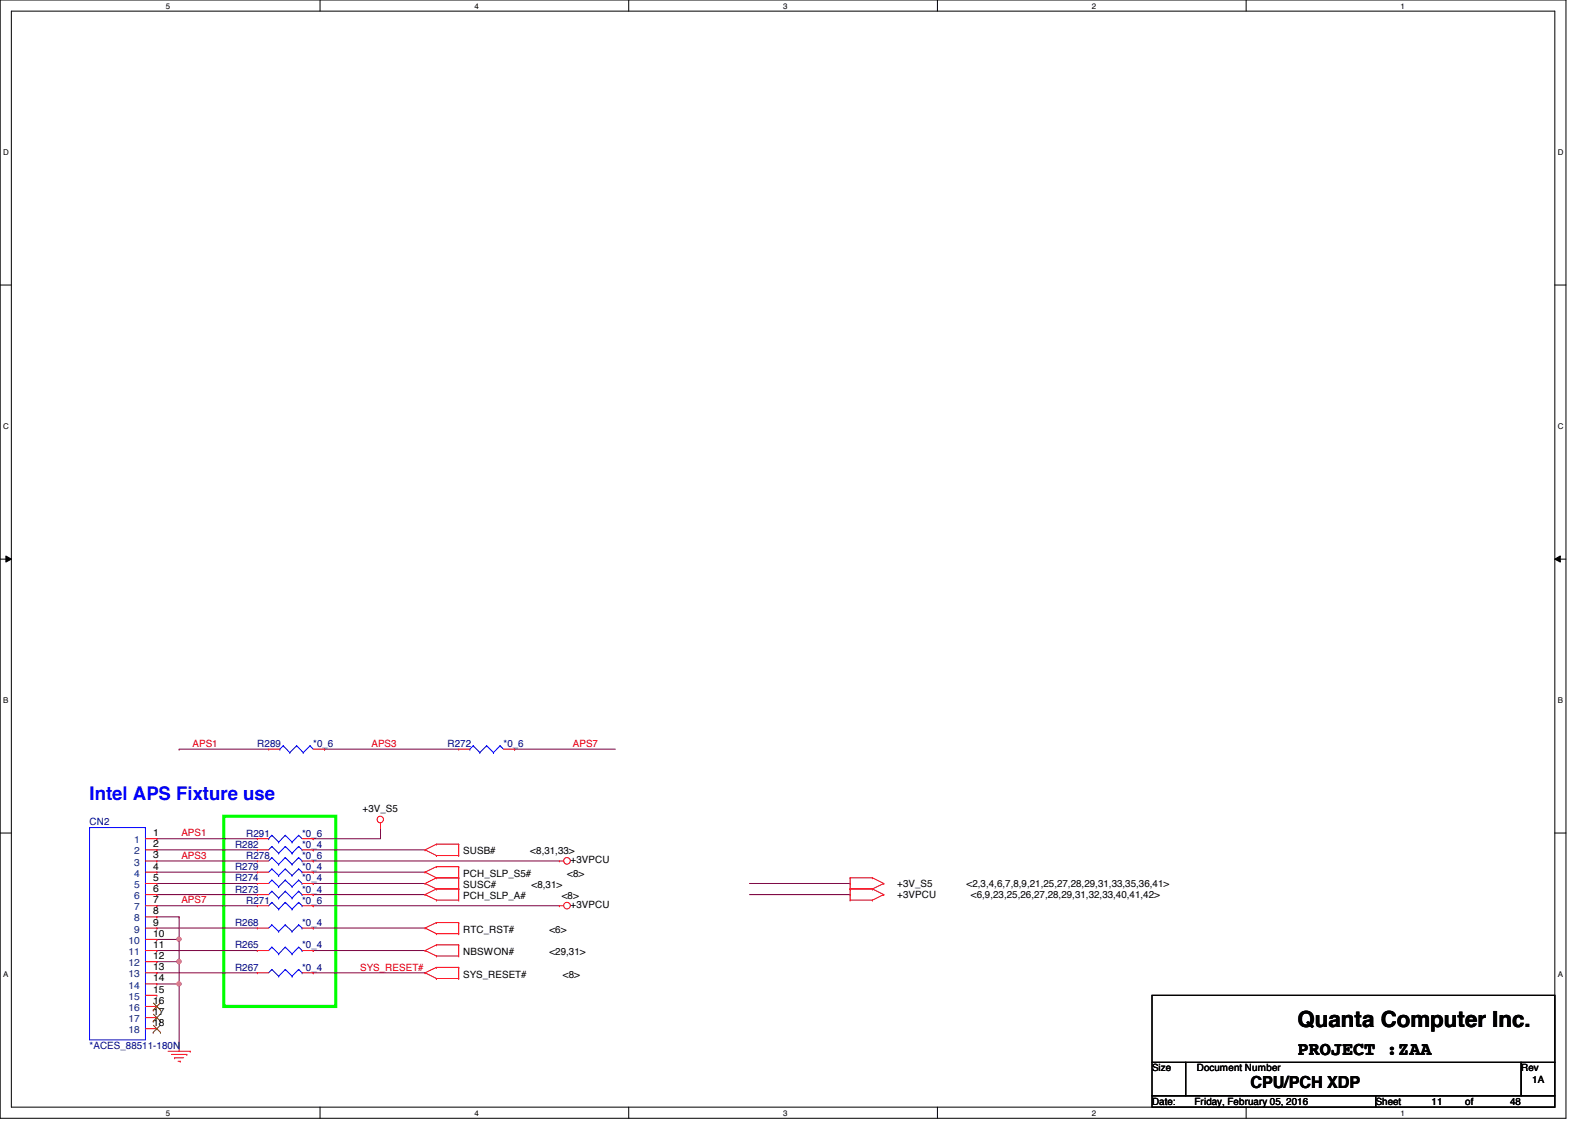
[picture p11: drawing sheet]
<svg xmlns="http://www.w3.org/2000/svg" width="297mm" height="210mm" viewBox="0 0 297 210" stroke-linecap="round" stroke-linejoin="round" font-family="sans-serif">
<path d="M0 0h291.6v208.3h-291.6zM2.1 2.1h287.5v204.1h-287.5z" fill="none" stroke="#000" stroke-width=".19"/>
<g fill="#fff">
<path d="M30.9 .3h.8v1.6h-.8z"/>
<path d="M30.9 206.5h.8v1.6h-.8z"/>
</g>
<path d="M59.6 0v2.1M59.6 206.2v2.1" fill="none" stroke="#000" stroke-width=".19"/>
<g fill="#fff">
<path d="M88.3 .3h.9v1.6h-.9z"/>
<path d="M88.3 206.5h.9v1.6h-.9z"/>
</g>
<path d="M117.1 0v2.1M117.1 206.2v2.1" fill="none" stroke="#000" stroke-width=".19"/>
<g fill="#fff">
<path d="M145.8 .3h.8v1.6h-.8z"/>
<path d="M145.8 206.5h.8v1.6h-.8z"/>
</g>
<path d="M174.6 0v2.1M174.6 206.2v2.1" fill="none" stroke="#000" stroke-width=".19"/>
<g fill="#fff">
<path d="M203.3 .3h.8v1.6h-.8z"/>
<path d="M203.3 206.5h.8v1.6h-.8z"/>
</g>
<path d="M232.1 0v2.1M232.1 206.2v2.1" fill="none" stroke="#000" stroke-width=".19"/>
<g fill="#fff">
<path d="M260.8 .3h.8v1.6h-.8z"/>
<path d="M260.8 206.5h.8v1.6h-.8z"/>
<path d="M.6 27.6h1v1.6h-1z"/>
<path d="M290.1 27.6h1.1v1.6h-1.1z"/>
<path d="M.6 78.6h1v1.6h-1z"/>
<path d="M290.1 78.6h1.1v1.6h-1.1z"/>
</g>
<path d="M0 53.1h2.1M289.6 53.1h2" fill="none" stroke="#000" stroke-width=".19"/>
<g fill="#fff">
<path d="M.6 129.6h1v1.7h-1z"/>
<path d="M290.1 129.6h1v1.7h-1z"/>
</g>
<path d="M0 104.1h2.1M1.1 103.5l1 .6-1 .6zM289.6 104.1l1-.6v1.2zM289.6 104.1h2" fill="none" stroke="#000" stroke-width=".19"/>
<path d="M1.1 103.5l1 .6-1 .6zM289.6 104.1l1-.6v1.2z" fill="#000"/>
<g fill="#fff">
<path d="M.6 180.6h1v1.7h-1z"/>
<path d="M290.1 180.6h1v1.7h-1z"/>
</g>
<path d="M0 155.2h2.1M289.6 155.2h2" fill="none" stroke="#000" stroke-width=".19"/>
<path d="M41.7 152h20.8v35.5h-20.8z" fill="none" stroke="#0f0" stroke-width=".59"/>
<g fill="none" stroke="#800040" stroke-width=".19">
<path d="M33.4 139.5h.1M33.4 139.5h16.6M95.8 139.5h.1M95.8 139.5h18.8M29.2 156.2h.1M29.2 158.3h.1M29.2 156.2h18.7M29.2 158.3h18.7M58.3 156.2h.1M58.3 158.3h.1M58.3 158.3h20.9M70.9 154.1h.1"/>
<path d="M70.9 154.1v2.1h-12.6M29.2 162.4h.1M29.2 166.6h.1M29.2 172.8h.1M29.2 177h.1M29.2 164.5h.1M29.2 170.8h.1M29.2 175h.1M29.2 162.4h18.7M29.2 166.6h18.7M29.2 172.8h18.7M29.2 177h18.7"/>
<path d="M29.2 164.5h18.7M29.2 170.8h4.2M33.4 170.8h.1M33.4 170.8v4.2h-4.2M58.3 162.4h.1M58.3 166.6h.1M58.3 172.8h.1M58.3 177h.1M58.3 164.5h.1M58.3 162.4h20.9M58.3 166.6h20.9M58.3 172.8h20.9"/>
<path d="M58.3 177h20.9M58.3 164.5h20.9M29.2 181.2h.1M29.2 181.2h18.7M58.3 181.2h.1M58.3 181.2h20.9"/>
</g>
<circle cx="33.3" cy="174.9" r=".39" fill="#f0f"/>
<circle cx="33.3" cy="174.9" r=".39" fill="none" stroke="#f0f" stroke-width=".19"/>
<path d="M29.2 179.1h.1M29.2 179.1h4.2M33.4 175h.1M33.4 179.1h.1M33.4 175v8.3" fill="none" stroke="#800040" stroke-width=".19"/>
<circle cx="33.3" cy="179.1" r=".4" fill="#f0f"/>
<circle cx="33.3" cy="179.1" r=".4" fill="none" stroke="#f0f" stroke-width=".19"/>
<path d="M29.2 183.3h.1M29.2 183.3h4.2M33.4 183.3h.1M33.4 183.3v12.5" fill="none" stroke="#800040" stroke-width=".19"/>
<circle cx="33.3" cy="183.3" r=".39" fill="#f0f"/>
<circle cx="33.3" cy="183.3" r=".39" fill="none" stroke="#f0f" stroke-width=".19"/>
<g fill="none" stroke="#800040" stroke-width=".19">
<path d="M60.4 139.5h.1M60.4 139.5h25M29.2 160.4h.1M29.2 168.7h.1M29.2 160.4h18.7M29.2 168.7h18.7M58.3 168.7h.1M58.3 160.4h.1M58.3 160.4h45.9M58.3 168.7h45.9M139.6 164.5h18.7M139.6 166.6h18.7"/>
<path d="M158.3 164.5h.1M158.3 166.6h.1"/>
</g>
<g fill="none" stroke="#f00" stroke-width=".19">
<path d="M50 139.5h.1M50 139.5h2.1M58.3 139.5h2.1M60.4 139.5h.1M85.4 139.5h.1M85.4 139.5h2.1M93.8 139.5h2M95.8 139.5h.1M27.1 156.2h2.1M27.1 158.3h2.1M29.2 156.2h.1M29.2 158.3h.1"/>
<path d="M47.9 156.2h.1M47.9 158.3h.1M47.9 156.2h2.1M47.9 158.3h2.1M56.3 156.2h2M56.3 158.3h2M58.3 156.2h.1M58.3 158.3h.1M70.9 154.1h.1M70.9 153.3v.8M79.2 158.3h.1M79.2 158.3l2.1 1"/>
<path d="M81.3 157.2h.1M81.3 159.3h.1M81.3 157.2h4.1M81.3 157.2l-2.1 1.1M81.3 159.3h4.1M85.4 159.3h.1M85.4 157.2h.1M85.4 157.2v2.1M27.1 168.7h2.1M27.1 160.4h2.1M27.1 172.8h2.1M27.1 162.4h2.1"/>
<path d="M27.1 164.5h2.1M27.1 166.6h2.1M27.1 170.8h2.1M27.1 175h2.1M27.1 177h2.1M27.1 179.1h2.1M29.2 160.4h.1M29.2 162.4h.1M29.2 164.5h.1M29.2 166.6h.1M29.2 168.7h.1M29.2 170.8h.1"/>
<path d="M29.2 172.8h.1M29.2 175h.1M29.2 177h.1M29.2 179.1h.1M47.9 172.8h.1M47.9 168.7h.1M47.9 162.4h.1M47.9 164.5h.1M47.9 177h.1M47.9 160.4h.1M47.9 166.6h.1M47.9 168.7h2.1"/>
<path d="M47.9 160.4h2.1M47.9 172.8h2.1M47.9 162.4h2.1M47.9 164.5h2.1M47.9 166.6h2.1M47.9 177h2.1M56.3 168.7h2M56.3 160.4h2M56.3 172.8h2M56.3 162.4h2M56.3 164.5h2M56.3 166.6h2"/>
<path d="M56.3 177h2M58.3 172.8h.1M58.3 168.7h.1M58.3 162.4h.1M58.3 164.5h.1M58.3 177h.1M58.3 160.4h.1M58.3 166.6h.1M79.2 162.4h.1M79.2 164.5h.1M79.2 166.6h.1M79.2 172.8h.1"/>
<path d="M79.2 177h.1M79.2 162.4l2.1 1.1M79.2 164.5l2.1 1.1M79.2 166.6l2.1 1M79.2 172.8l2.1 1.1M79.2 177l2.1 1.1M81.3 161.4h.1M81.3 163.5h.1M81.3 165.6h.1M81.3 167.6h.1M81.3 171.8h.1M81.3 173.9h.1"/>
<path d="M81.3 176h.1M81.3 178.1h.1M81.3 161.4h4.1M81.3 161.4l-2.1 1M81.3 163.5h4.1M81.3 163.5l-2.1 1M81.3 165.6h4.1M81.3 165.6l-2.1 1M81.3 167.6h4.1M81.3 171.8h4.1M81.3 171.8l-2.1 1M81.3 173.9h4.1"/>
<path d="M81.3 176h4.1M81.3 176l-2.1 1M81.3 178.1h4.1M85.4 163.5h.1M85.4 161.4h.1M85.4 165.6h.1M85.4 167.6h.1M85.4 173.9h.1M85.4 171.8h.1M85.4 178.1h.1M85.4 176h.1M85.4 161.4v6.2"/>
<path d="M85.4 171.8v2.1M85.4 176v2.1M104.2 168.7h.1M104.2 160.4h.1M104.2 168.7h.8M104.2 160.4h.8M158.3 165.6h.1M158.3 163.5h.1M158.3 167.6h.1M158.3 163.5h4.2M158.3 165.6h4.2M158.3 167.6h4.2"/>
<path d="M158.3 163.5v4.1M162.5 163.5h.1M162.5 165.6h.1M162.5 167.6h.1M162.5 163.5l2.1 1M162.5 165.6l2.1 1M164.6 164.5h.1M164.6 166.6h.1M164.6 164.5l-2.1 1.1M164.6 166.6l-2.1 1M27.1 181.2h2.1M27.1 183.3h2.1"/>
<path d="M27.1 185.4h2.1M27.1 187.5h2.1M27.1 189.5h2.1M27.1 191.6h2.1M29.2 181.2h.1M29.2 183.3h.1M29.2 185.4h.1M29.2 187.5h.1M29.2 189.5h.1M29.2 191.6h.1M31.3 195.8h4.1M31.9 196.4h2.9"/>
<path d="M32.5 197h.1M32.5 197h1.7M33.1 197.7h.5M33.6 197.7h.1M34.8 196.4h.1M35.4 195.8h.1M47.9 181.2h.1M47.9 181.2h2.1M56.3 181.2h2M58.3 181.2h.1M79.2 181.2h.1M79.2 181.2l2.1 1"/>
<path d="M81.3 180.2h.1M81.3 182.2h.1M81.3 180.2h4.1M81.3 180.2l-2.1 1M81.3 182.2h4.1M85.4 182.2h.1M85.4 180.2h.1M85.4 180.2v2"/>
<circle cx="70.8" cy="152.6" r=".6"/>
<circle cx="105.6" cy="168.7" r=".62"/>
<circle cx="105.6" cy="160.3" r=".62"/>
</g>
<path d="M214.5 185.4h75.1v12.5h-75.1zM214.5 197.9h6.3v6.2h-6.3zM220.8 197.9h62.5v6.2h-62.5zM283.3 197.9h6.3v6.2h-6.3zM214.5 204.1h41.7v2.1h-41.7zM256.2 204.1h33.4v2.1h-33.4z" fill="none" stroke="#000" stroke-width=".19"/>
<g fill="none" stroke="#00f" stroke-width=".19">
<path d="M52.1 139.5h.1M52.7 138.9h.1M52.7 138.9l1.3 1.3M52.7 138.9l-.6 .6M55.2 138.9h.1M55.2 138.9l1.3 1.3M55.2 138.9l-1.2 1.3M57.7 138.9h.1M57.7 138.9l.6 .6M57.7 138.9l-1.2 1.3M87.5 139.5h.1M88.1 138.9h.1"/>
<path d="M88.1 138.9l1.3 1.3M88.1 138.9l-.6 .6M90.6 138.9h.1M90.6 138.9l1.3 1.3M90.6 138.9l-1.2 1.3M93.1 138.9h.1M93.1 138.9l.7 .6M93.1 138.9l-1.2 1.3M16.7 154.1h10.4v39.6h-10.4zM50 156.2h.1M50.6 155.6h.1M50.6 159.7h.1"/>
<path d="M50.6 157.6h.1M50.6 155.6l1.3 1.2M50.6 155.6l-.6 .6M50.6 159.7l-.6 .7M50.6 159.7l1.3 1.3M50.6 157.6l-.6 .7M50.6 157.6l1.3 1.3M51.9 156.8h.1M51.9 158.9h.1M53.1 155.6h.1M53.1 159.7h.1M53.1 157.6h.1"/>
<path d="M53.1 155.6l1.3 1.2M53.1 155.6l-1.2 1.2M53.1 159.7l-1.2 1.3M53.1 159.7l1.3 1.3M53.1 157.6l-1.2 1.3M53.1 157.6l1.3 1.3M54 140.2h.1M54.4 156.8h.1M54.4 158.9h.1M55.6 155.6h.1M55.6 159.7h.1M55.6 157.6h.1"/>
<path d="M55.6 155.6l.7 .6M55.6 155.6l-1.2 1.2M55.6 159.7l-1.2 1.3M55.6 159.7l.7 .7M55.6 157.6l-1.2 1.3M55.6 157.6l.7 .7M56.3 158.3h.1M56.5 140.2h.1M89.4 140.2h.1M91.9 140.2h.1M50.6 172.3h.1M50.6 168.1h.1"/>
<path d="M50.6 161.8h.1M50.6 163.9h.1M50.6 176.4h.1M50.6 166h.1M50.6 172.3l-.6 .5M50.6 172.3l1.3 1.2M50.6 168.1l-.6 .6M50.6 168.1l1.3 1.2M50.6 161.8l-.6 .6M50.6 161.8l1.3 1.3M50.6 163.9l-.6 .6M50.6 163.9l1.3 1.2"/>
<path d="M50.6 176.4l-.6 .6M50.6 176.4l1.3 1.3M50.6 166l-.6 .6M50.6 166l1.3 1.3M51.9 173.5h.1M51.9 169.3h.1M51.9 163.1h.1M51.9 165.1h.1M51.9 177.7h.1M51.9 161h.1M51.9 167.3h.1M53.1 172.3h.1"/>
<path d="M53.1 168.1h.1M53.1 161.8h.1M53.1 163.9h.1M53.1 176.4h.1M53.1 166h.1M53.1 172.3l-1.2 1.2M53.1 172.3l1.3 1.2M53.1 168.1l-1.2 1.2M53.1 168.1l1.3 1.2M53.1 161.8l-1.2 1.3M53.1 161.8l1.3 1.3M53.1 163.9l-1.2 1.2"/>
<path d="M53.1 163.9l1.3 1.2M53.1 176.4l-1.2 1.3M53.1 176.4l1.3 1.3M53.1 166l-1.2 1.3M53.1 166l1.3 1.3M54.4 173.5h.1M54.4 169.3h.1M54.4 163.1h.1M54.4 165.1h.1M54.4 177.7h.1M54.4 161h.1M54.4 167.3h.1"/>
<path d="M55.6 172.3h.1M55.6 168.1h.1M55.6 161.8h.1M55.6 163.9h.1M55.6 176.4h.1M55.6 166h.1M55.6 172.3l-1.2 1.2M55.6 172.3l.7 .5M55.6 168.1l-1.2 1.2M55.6 168.1l.7 .6M55.6 161.8l-1.2 1.3M55.6 161.8l.7 .6"/>
<path d="M55.6 163.9l-1.2 1.2M55.6 163.9l.7 .6M55.6 176.4l-1.2 1.3M55.6 176.4l.7 .6M55.6 166l-1.2 1.3M55.6 166l.7 .6M56.3 172.8h.1M56.3 168.7h.1M56.3 162.4h.1M56.3 164.5h.1M56.3 177h.1M56.3 160.4h.1"/>
<path d="M56.3 166.6h.1M50.6 180.6h.1M50.6 180.6l-.6 .6M50.6 180.6l1.3 1.2M51.9 181.8h.1M53.1 180.6h.1M53.1 180.6l-1.2 1.2M53.1 180.6l1.3 1.2M54.4 181.8h.1M55.6 180.6h.1M55.6 180.6l-1.2 1.2M55.6 180.6l.7 .6"/>
<path d="M56.3 181.2h.1"/>
</g>
<path d="M28.5 188.1h.1M28.5 190.2h.1M28.5 192.3h.1M28.6 186.8l1.3 1.3M28.6 188.9l1.3 1.3M28.6 191l1.3 1.3M29.8 186.8l-1.3 1.3M29.8 188.9l-1.3 1.3M29.8 191l-1.3 1.3M29.9 188.1h.1M29.9 190.2h.1M29.9 192.3h.1" fill="none" stroke="#804000" stroke-width=".19"/>
<circle cx="33.3" cy="174.9" r=".39" fill="#f0f"/>
<circle cx="33.3" cy="174.9" r=".39" fill="none" stroke="#f0f" stroke-width=".19"/>
<circle cx="33.3" cy="179.1" r=".4" fill="#f0f"/>
<circle cx="33.3" cy="179.1" r=".4" fill="none" stroke="#f0f" stroke-width=".19"/>
<circle cx="33.3" cy="183.3" r=".39" fill="#f0f"/>
<circle cx="33.3" cy="183.3" r=".39" fill="none" stroke="#f0f" stroke-width=".19"/>
<text font-size="4.1" x="241.6" y="191.3">Quanta Computer Inc.</text>
<text font-size="3.5" fill="#00f" x="16.7" y="149.1">Intel APS Fixture use</text>
<text font-size="3.5" x="241.6" y="196.5">PROJECT :ZAA</text>
<text font-size="3.1" x="232.9" y="202.6">CPU/PCH XDP</text>
<g font-size="1.9" fill="#f00">
<text x="35.9" y="139.1">APS1</text>
<text x="69.2" y="139.1">APS3</text>
<text x="106.7" y="139.1">APS7</text>
<text x="33.8" y="155.8">APS1</text>
<text x="33.8" y="159.9">APS3</text>
<text x="33.8" y="168.3">APS7</text>
<text x="67.1" y="180.8">SYS_RESET#</text>
</g>
<g font-size="1.9" fill="#000080">
<text x="47.9" y="139.1">R289</text>
<text x="58.3" y="139.1">*0_6</text>
<text x="83.4" y="139.1">R272</text>
<text x="93.8" y="139.1">*0_6</text>
<text x="16.7" y="153.7">CN2</text>
<text x="45.8" y="155.8">R291</text>
<text x="56.3" y="155.8">*0_6</text>
<text x="43.8" y="157.9">R282</text>
<text x="45.8" y="160">R278</text>
<text x="56.3" y="160">*0_6</text>
<text x="56.3" y="157.9">*0_4</text>
<text x="43.8" y="162.1">R279</text>
<text x="43.8" y="164.1">R274</text>
<text x="43.8" y="166.2">R273</text>
<text x="56.3" y="162.1">*0_4</text>
<text x="56.3" y="164.1">*0_4</text>
<text x="56.3" y="166.2">*0_4</text>
<text x="43.8" y="172.5">R268</text>
<text x="45.8" y="168.3">R271</text>
<text x="56.3" y="168.3">*0_6</text>
<text x="56.3" y="172.5">*0_4</text>
<text x="43.8" y="176.7">R265</text>
<text x="56.3" y="176.7">*0_4</text>
<text x="43.8" y="180.8">R267</text>
<text x="56.3" y="180.8">*0_4</text>
<text x="16.7" y="195.4">*ACES_88511-180N</text>
</g>
<g font-size="1.9">
<text x="28.5" y="155.7">1</text>
<text x="67.5" y="151.2">+3V_S5</text>
<text x="28.5" y="157.8">2</text>
<text x="28.5" y="159.9">3</text>
<text x="28.5" y="162">4</text>
<text x="86.3" y="159.1">SUSB#</text>
<text x="98.8" y="159.1">&lt;8,31,33&gt;</text>
<text x="106.3" y="160.8">+3VPCU</text>
<text x="28.5" y="164.1">5</text>
<text x="28.5" y="166.2">6</text>
<text x="86.3" y="163.3">PCH_SLP_S5#</text>
<text x="86.3" y="165.4">SUSC#</text>
<text x="86.3" y="167.5">PCH_SLP_A#</text>
<text x="99" y="165.4">&lt;8,31&gt;</text>
<text x="104.6" y="167.5">&lt;8&gt;</text>
<text x="105.6" y="163.3">&lt;8&gt;</text>
<text x="167.1" y="165.2">+3V_S5</text>
<text x="167.1" y="167.3">+3VPCU</text>
<text x="180" y="165.2">&lt;2,3,4,6,7,8,9,21,25,27,28,29,31,33,35,36,41&gt;</text>
<text x="180.8" y="167.3">&lt;6,9,23,25,26,27,28,29,31,32,33,40,41,42&gt;</text>
<text x="28.5" y="168.2">7</text>
<text x="28.5" y="170.3">8</text>
<text x="28.5" y="172.4">9</text>
<text x="86.3" y="173.7">RTC_RST#</text>
<text x="102.3" y="173.7">&lt;6&gt;</text>
<text x="106.3" y="169.1">+3VPCU</text>
<text x="28.5" y="174.5">10</text>
<text x="28.5" y="176.6">11</text>
<text x="28.5" y="178.6">12</text>
<text x="86.3" y="177.9">NBSWON#</text>
<text x="102.3" y="177.9">&lt;29,31&gt;</text>
<text x="28.5" y="180.7">13</text>
<text x="28.5" y="182.8">14</text>
<text x="28.5" y="184.9">15</text>
<text x="86.3" y="182.1">SYS_RESET#</text>
<text x="104.8" y="182.1">&lt;8&gt;</text>
<text x="28.5" y="187">16</text>
<text x="28.5" y="189.1">17</text>
<text x="28.5" y="191.1">18</text>
<text x="214.5" y="199.6">Size</text>
<text x="222.9" y="199.6">Document Number</text>
<text x="283.3" y="199.6">Rev</text>
<text x="285.4" y="201.6">1A</text>
<text x="214.5" y="205.8">Date:</text>
<text x="222.5" y="205.8">Friday, February 05, 2016</text>
<text x="256.2" y="205.8">Sheet</text>
<text x="266.6" y="205.8">11</text>
<text x="272.9" y="205.8">of</text>
<text x="281.2" y="205.8">48</text>
</g>
<g font-size="1.9" fill="#004080">
<text x="25" y="157.1">1</text>
<text x="25" y="159.1">2</text>
<text x="25" y="161.2">3</text>
<text x="25" y="163.3">4</text>
<text x="25" y="165.4">5</text>
<text x="25" y="167.5">6</text>
<text x="25" y="169.5">7</text>
<text x="25" y="171.6">8</text>
<text x="25" y="173.7">9</text>
<text x="23.9" y="175.8">10</text>
<text x="23.9" y="177.9">11</text>
<text x="23.9" y="180">12</text>
<text x="23.9" y="182">13</text>
<text x="23.9" y="184.1">14</text>
<text x="23.9" y="186.2">15</text>
<text x="23.9" y="188.3">16</text>
<text x="23.9" y="190.4">17</text>
<text x="23.9" y="192.4">18</text>
</g>
<g font-size="1.5">
<text x="30.9" y="1.6">5</text>
<text x="88.3" y="1.6">4</text>
<text x="145.8" y="1.6">3</text>
<text x="203.3" y="1.6">2</text>
<text x="260.8" y="1.6">1</text>
<text x=".6" y="28.9">D</text>
<text x="290.1" y="28.9">D</text>
<text x=".6" y="79.9">C</text>
<text x="290.1" y="79.9">C</text>
<text x=".6" y="131">B</text>
<text x="290.1" y="131">B</text>
<text x=".6" y="182">A</text>
<text x="290.1" y="182">A</text>
<text x="30.9" y="207.8">5</text>
<text x="88.3" y="207.8">4</text>
<text x="145.8" y="207.8">3</text>
<text x="203.3" y="207.8">2</text>
<text x="260.8" y="207.8">1</text>
</g>
</svg>
